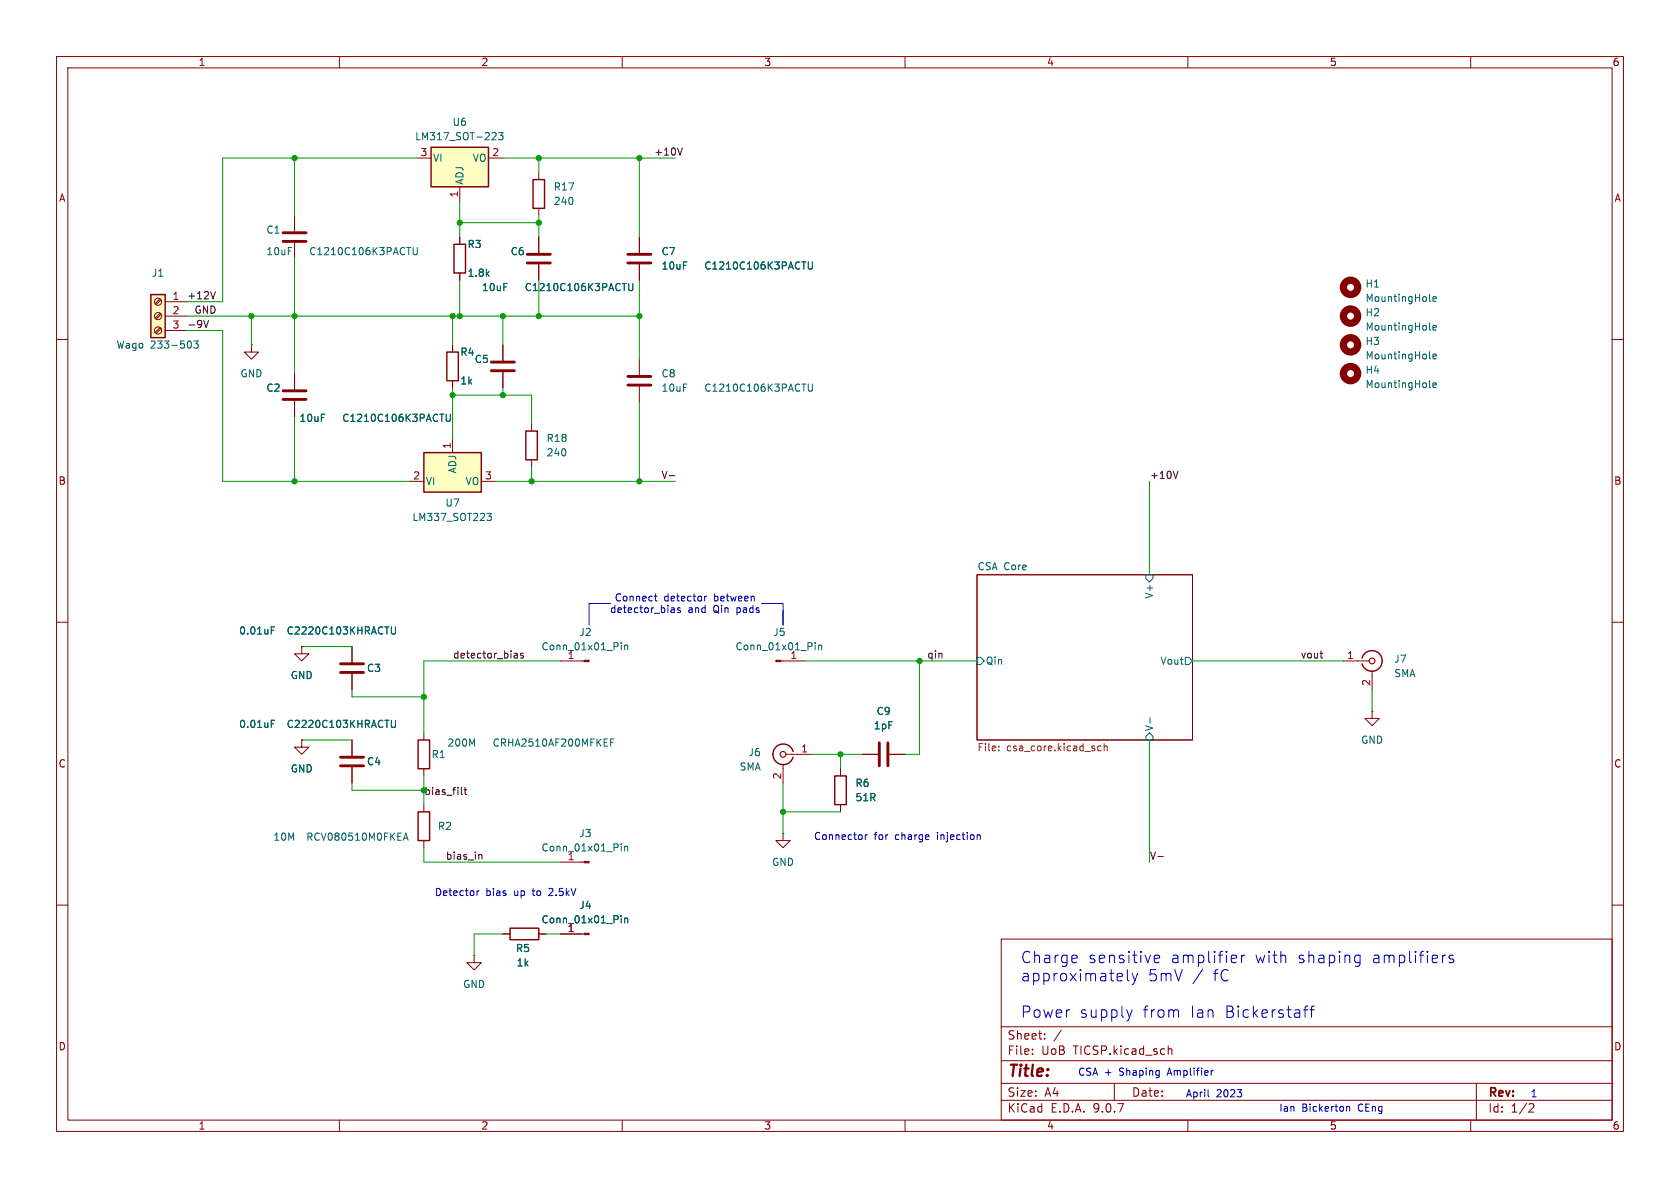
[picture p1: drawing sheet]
<svg xmlns="http://www.w3.org/2000/svg" width="297mm" height="210mm" viewBox="0 0 297 210" stroke-linecap="round" stroke-linejoin="round" font-family="sans-serif">
<g fill="none" stroke="#840000" stroke-width=".18">
<path d="M10 10h277v190h-277zM12 12h273v186h-273zM60 10v2M110 10v2M160 10v2M210 10v2M260 10v2M52.1 38.1v2.8M95.2 30.5v1.3M95.2 36.8v1.3M52.1 42.9v2.8M81.3 41.9v1.3"/>
<path d="M81.3 48.3v1.2M10 60h2M52.1 66v2.8M52.1 70.9v2.8M88.9 61v2.8M88.9 65.8v2.8M94 74.9v1.3M285 60h2M94 81.3v1.3M10 110h2M53.3 114.3v1.3h1.3l-1.3 1.2-1.2-1.2h1.2M53.3 114.3h.1"/>
<path d="M138 116.8h4.2M172.7 101.6h38.1v29.2h-38.1zM285 110h2M138.4 135.1v3.3M138.9 133.4h4.6M10 160h2M83.8 168.9v1.3h1.3l-1.3 1.3-1.3-1.3h1.3M83.8 168.9h.1M88.9 165.1h1.3M95.2 165.1h1.3M99.1 165.1h4.2M177 166h108v32h-108z"/>
<path d="M285 160h2M60 198v2M110 198v2M160 198v2M177 194.5h108M177 191.5h108M177 187.5h108M177 181.5h108M182.5 186.3v.1M182.5 185.5v.1M184.7 183.6v.1M184.7 182.8v.1"/>
<path d="M187.6 182.1l-1.3 2M197 191.5v3M206.5 184.9v1.5M206.5 185.5l.2-.1 .4 .1 .1 .9M210 198v2M260 198v2M261 191.5v6.5M270.5 195.1l.5 .1 .2 .3-1 1.1h1"/>
</g>
<g fill="none" stroke="#006464" stroke-width=".18">
<path d="M73.8 43.8l-.1 1.1-.2 .1h-.3M79.6 73.2v1.2l-.2 .1-.4-.1M144.1 113.6v.1M144.1 114v.9M144.7 114v.9M144.7 114.2l.2-.2 .3 .1 .1 .8M172.7 116.2h.7l.6 .6-.6 .7h-.7zM202.6 101.6h1.2v.6l-.6 .7-.6-.7zM209.5 116.2h.7l.6 .6-.6 .7h-.7zM203.2 129.5l.6 .7v.6h-1.2v-.6zM203.3 126.9v1M109.8 161.9v.1"/>
<path d="M109.8 162.3v.8M110.4 162.3v.8M110.4 162.4l.2-.1 .3 .1 .1 .7"/>
</g>
<path d="M176.6 132.6v.1M176.6 131.9v.2M194.7 131.9h-.4l-.3 .2 .2 .6h.5M195.2 132l.2-.1h.3v.8M195.2 131.4v1.3" fill="none" stroke="#725600" stroke-width=".18"/>
<path d="M50 41.1h4.1M50 42.7h4.1M50 69.1h4.1M50 70.6h4.1M86.9 64h4M86.9 65.5h4" fill="none" stroke="#840000" stroke-width=".51"/>
<path d="M94.2 31.8h2.1v5h-2.1zM80.3 43.2h2v5.1h-2zM93 76.2h2v5.1h-2zM140.2 132.8a1.81 1.81 0 0 0-2.8-1 1.81 1.81 0 0 0 0 3 1.81 1.81 0 0 0 2.8-.9M90.2 164.1h5v2h-5z" fill="none" stroke="#840000" stroke-width=".25"/>
<g fill="#840000" stroke="#840000" stroke-width=".18">
<path d="M103.3 165h.8v.2h-.8z"/>
<path d="M137.2 116.7h.8v.3h-.8z"/>
</g>
<circle cx="138.4" cy="133.4" r=".51" fill="none" stroke="#840000" stroke-width=".2"/>
<path d="M76.2 26h10.2v7h-10.2z" fill="#ffffc2"/>
<path d="M76.2 26h10.2v7h-10.2zM79 62.2h2v5.1h-2zM73.9 130.8h2v5.1h-2z" fill="none" stroke="#840000" stroke-width=".25"/>
<g fill="none" stroke="#840000" stroke-width=".18">
<path d="M73.7 27.9h2.5M81.3 33v2.6M86.4 27.9h2.5M95.2 41.9v2.8M95.2 46.7v2.8M44.4 61v1.2h1.3l-1.3 1.3-1.2-1.3h1.2M44.4 61h.1M80 61v1.2M80 67.3v1.3M62.2 114.3v2.8M62.2 119.1v2.8M99.1 116.8h4.2"/>
<path d="M53.3 130.8v1.3h1.3l-1.3 1.3-1.2-1.3h1.2M53.3 130.8h.1M62.2 130.8v2.8M62.2 135.6v2.8M74.9 129.5v1.3M74.9 135.9v1.3M99.1 152.4h4.2M138.4 147.3v1.3h1.3l-1.3 1.3-1.2-1.3h1.2M138.4 147.3h.1"/>
</g>
<g fill="none" stroke="#006464" stroke-width=".18">
<path d="M87.2 23.4l.4 .1 .1 .3-.8 .9h.8M88.1 23.4h.8l-.4 .5 .4 .1v.6l-.2 .1-.6-.1M111.9 50.1l-.1 1.2-.2 .1-.3-.1M48 111.4h.4M48 110.8h.6M69.9 110.8v1l-.1 .2-.4 .1M109.8 113.6v.1M109.8 114v.9M110.4 114v.9M110.4 114.2l.2-.2 .3 .1 .1 .8M48 127.9h.4M48 127.3h.6"/>
<path d="M69.9 127.3v1.1l-.1 .1-.4 .1M108 131.2h.4M108 130.6h.6M109.8 149.2v.1M109.8 149.6v.8M110.4 149.6v.8M110.4 149.7l.2-.1 .3 .1 .1 .7"/>
</g>
<path d="M93.2 45h4.1M93.2 46.5h4.1M60.2 118.9h4.1M60.2 117.3h4.1M60.2 135.4h4.1M60.2 133.9h4.1" fill="none" stroke="#840000" stroke-width=".51"/>
<g fill="#840000" stroke="#840000" stroke-width=".18">
<path d="M103.3 116.7h.8v.3h-.8z"/>
<path d="M103.3 152.3h.8v.2h-.8z"/>
</g>
<path d="M74.9 80h10.2v7h-10.2z" fill="#ffffc2"/>
<path d="M74.9 80h10.2v7h-10.2z" fill="none" stroke="#840000" stroke-width=".25"/>
<path d="M80 77.5v2.5M72.4 85.1h2.5M85.1 85.1h2.5" fill="none" stroke="#840000" stroke-width=".18"/>
<path d="M86.1 90.7h.8l-.4 .5 .3 .2 .1 .4-.3 .2h-.3" fill="none" stroke="#006464" stroke-width=".18"/>
<path d="M26.7 52.1h2.5v7.6h-2.5z" fill="#ffffc2"/>
<path d="M26.7 52.1h2.5v7.6h-2.5zM240.8 116.3a1.81 1.81 0 0 1 2.8-1 1.81 1.81 0 0 1 0 3 1.81 1.81 0 0 1-2.8-1M147.6 137.2h2v5h-2zM73.9 143.5h2v5.1h-2z" fill="none" stroke="#840000" stroke-width=".25"/>
<g fill="none" stroke="#840000" stroke-width=".18">
<path d="M28.3 52.8l-.9 .9M28.3 55.4l-.9 .8M28.3 57.9l-.9 .9M28.5 53l-.9 .8M28.5 55.5l-.9 .9M28.5 58.1l-.9 .8M29.2 53.3h3.8M29.2 55.9h3.8M29.2 58.4h3.8M81.3 41.9v1.3M81.3 48.3v1.2M95.2 41.9v2.8"/>
<path d="M95.2 46.7v2.8M113 41.9v2.8M113 46.7v2.8M52.1 66v2.8M52.1 70.9v2.8M80 61v1.2M80 67.3v1.3M88.9 61v2.8M88.9 65.8v2.8M113 63.5v2.8M113 68.3v2.8M53.3 114.3h.1"/>
<path d="M62.2 114.3v2.8M62.2 119.1v2.8M237.5 116.8h4.6M242.6 118.6v3.3M53.3 130.8h.1M62.2 130.8v2.8M62.2 135.6v2.8M148.6 135.9v1.3M152.4 133.4h2.8M157.2 133.4h2.8M242.6 125.7v1.3h1.2l-1.2 1.3-1.3-1.3h1.3M242.6 125.7h.1"/>
<path d="M74.9 142.2v1.3M74.9 148.6v1.3M148.6 142.2v1.3M88.9 165.1h1.3M95.2 165.1h1.3M99.1 165.1h3.8"/>
<circle cx="27.9" cy="58.4" r=".63"/>
<circle cx="27.9" cy="53.3" r=".63"/>
<circle cx="27.9" cy="55.9" r=".63"/>
</g>
<g fill="none" stroke="#006464" stroke-width=".18">
<path d="M111.9 50.1l-.1 1.2-.2 .1-.3-.1M143.6 46.3v1.1l-.2 .2-.4-.1M252.7 58.2l.2 .2M252.7 53.1l.2 .2M253.3 57.9l.6-.1v-.2l-.4-.1-.2 .2 .1 .6h.5M253.3 52.9l.6-.2v-.2l-.4-.1-.2 .2 .1 .6h.5M33.5 60.3a.79 .79 0 0 1 0 1.2M34.3 60.3h.7l-.4 .5 .4 .1v.5l-.2 .1-.5-.1M79.6 73.2v1.2l-.2 .1-.4-.1M143.6 67.9v1.1l-.2 .2-.4-.1M252.7 63.3l.2 .1M252.7 68.3l.2 .2"/>
<path d="M253.3 63l.6-.1v-.2l-.4-.1-.2 .2 .1 .6h.5M253.3 68.1l.6-.1v-.3h-.4l-.2 .2 .1 .6h.5M48 111.4h.4M48 110.8h.6M69.9 110.8v1l-.1 .2-.4 .1M48 127.9h.4M48 127.3h.6M69.9 127.3v1.1l-.1 .1-.4 .1M71.4 148.2h.6M71.7 147.3l.5 1.2M109.8 161.9v.1M109.8 162.3v.8"/>
<path d="M110.4 162.3v.8M110.4 162.4l.2-.1 .3 .1 .1 .7"/>
</g>
<g fill="none" stroke="#840000" stroke-width="1.3">
<circle cx="238.8" cy="50.8" r="1.27"/>
<circle cx="238.8" cy="55.9" r="1.27"/>
<circle cx="238.8" cy="66" r="1.27"/>
<circle cx="238.8" cy="61" r="1.27"/>
</g>
<circle cx="242.6" cy="116.8" r=".51" fill="none" stroke="#840000" stroke-width=".2"/>
<path d="M111 45h4.1M111 46.5h4.1M111 66.5h4.1M111 68.1h4.1M155.4 131.3v4.1M157 131.3v4.1" fill="none" stroke="#840000" stroke-width=".51"/>
<g fill="none" stroke="#0f0f0f" stroke-width=".18">
<path d="M120.6 26.2l-.4 1.2M36 56.6l.4 1.3 .5-1.3M38.1 51.6l-.4 1.2M118.3 84.1h1M208.3 83.3l-.5 1.3M91.1 115.5h.3l.1 .8M91.5 116.3h-.4M91.5 115.8h-.4M92.5 115.5h-.3l-.2 .2 .1 .1 .4 .2v.3h-.5M233.4 115.5h.4M233.7 116.3h.1M81.6 139.2v1.1l.1 .2"/>
<path d="M82 139.6h.5M82.2 139.2v1.1l.3 .2M84.8 151l.4 .2v.7M204.7 151.4h1"/>
</g>
<g fill="none" stroke="#0000c2" stroke-width=".18">
<path d="M107.9 106.7h-3.8v3.8M115.7 105.4h.5M115.9 105v1.1l.3 .1M118.8 107.4l.4 .1v.8M119.2 108.2l-.4 .1M119.2 107.7l-.4 .1M120.3 107.5l-.4-.1-.1 .2v.2l.5 .1v.3h-.5M124.6 105.4v.8M124.9 105.4l-.3 .2M134.6 106.7h3.8v3.8M84.3 157.5v.8M84.7 157.5l-.4 .2"/>
<path d="M153 147.6v.8M153.3 147.6l-.3 .2M172.9 147.6l.4 .1v.7M190.2 168.8l.1 .1 .1 .4-.9 .2M190.3 170.1l-.1 .1M199.3 171.4v1.7l.3 .3M200.2 178.5l-.5 1.3M200.2 172.1l.4 1.3M200.6 173.4l-.2 .5-.2 .2M201.1 172.1l-.5 1.3M204.1 169.5l.9-.2-.1-.4-.6-.1-.2 .3 .1 1 .1 .1 .6-.1M212.6 171.3l-1.7 2.6"/>
<path d="M218.3 168.8l.2 .1 .1 .4-.9 .2M218.5 170.1l-.2 .1M219.5 168.8v1.4M220.1 168.8a.51 .51 0 0 0-.6 .4M230.4 178.5h.8M231.2 177.8l-.4 .1-.1 .2v1.7M231.6 178.5h.7M232.3 177.8l-.3 .1-.1 .2v1.7M239.9 168.8l.5 .1M240.4 170.1l-.5 .1M240.4 168.8v1.7a.54 .54 0 0 1-.6 .3M255.4 168.8h.2"/>
<path d="M256.9 168.9l-.5-.1-.2 .3v.3l.7 .2 .1 .2-.1 .3-.2 .1-.5-.1M213.6 193.7l.2 .2M214.5 189.2l-.3 .2M218.7 192.6h.8l-.4 .5M219.4 193.2v.6M238.1 195.6v.8M238.1 195.7l.2-.1 .3 .1v.7"/>
</g>
<g fill="none" stroke="#009600" stroke-width=".18">
<path d="M52.1 27.9v10.2M73.7 27.9h-34.3v25.4h-6.4M81.3 35.6v6.3M81.3 39.4h13.9M88.9 27.9h30.5M95.2 27.9v2.6M95.2 38.1v3.8M113 27.9v14M33 58.4h6.4v26.7h33M33 55.9h80M44.4 55.9v5.1M52.1 45.7v20.3"/>
<path d="M80 55.9v5.1M81.3 49.5v6.4M88.9 55.9v5.1M95.2 49.5v6.4M113 49.5v14M52.1 73.7v11.4M80 68.6v8.9M80 69.9h14v5M88.9 68.6v1.3M113 71.1v14M87.6 85.1h31.8M94 82.6v2.5"/>
<path d="M203.2 85.1v16.5M53.3 114.3h8.9M99.1 116.8h-24.2v12.7M142.2 116.8h30.5M162.6 116.8v16.6h-2.6M210.8 116.8h26.7M53.3 130.8h8.9M62.2 121.9v1.3h12.7M62.2 138.4v1.3h12.7M74.9 137.2v5M138.4 138.4v8.9M143.5 133.4h8.9"/>
<path d="M148.6 133.4v2.5M203.2 130.8v21.6M242.6 121.9v3.8M74.9 149.9v2.5h24.2M138.4 143.5h10.2M88.9 165.1h-5.1v3.8M96.5 165.1h2.6"/>
</g>
<g fill="#009600" stroke="#009600" stroke-width=".18">
<circle cx="80" cy="69.9" r=".46"/>
<circle cx="80" cy="55.9" r=".46"/>
<circle cx="52.1" cy="85.1" r=".46"/>
<circle cx="52.1" cy="27.9" r=".46"/>
<circle cx="52.1" cy="55.9" r=".46"/>
<circle cx="44.4" cy="55.9" r=".46"/>
<circle cx="94" cy="85.1" r=".46"/>
<circle cx="88.9" cy="69.9" r=".46"/>
<circle cx="113" cy="85.1" r=".46"/>
<circle cx="74.9" cy="123.2" r=".46"/>
<circle cx="113" cy="55.9" r=".46"/>
<circle cx="95.2" cy="39.4" r=".46"/>
<circle cx="95.2" cy="55.9" r=".46"/>
<circle cx="81.3" cy="39.4" r=".46"/>
<circle cx="113" cy="27.9" r=".46"/>
<circle cx="95.2" cy="27.9" r=".46"/>
<circle cx="88.9" cy="55.9" r=".46"/>
<circle cx="81.3" cy="55.9" r=".46"/>
<circle cx="162.6" cy="116.8" r=".46"/>
<circle cx="138.4" cy="143.5" r=".46"/>
<circle cx="148.6" cy="133.4" r=".46"/>
</g>
<g font-size="2.8" fill="#0000c2">
<text x="180.3" y="170.4">Charge</text>
<text x="180.3" y="173.7">approximately</text>
<text x="192.3" y="170.4">sensitive</text>
<text x="202.9" y="173.7">5mV</text>
<text x="206.9" y="170.4">amplifier</text>
<text x="214.4" y="173.7">fC</text>
<text x="221.8" y="170.4">with</text>
<text x="229.4" y="170.4">shaping</text>
<text x="242.6" y="170.4">amplifiers</text>
<text x="180.3" y="180.1">Power</text>
<text x="190.8" y="180.1">supply</text>
<text x="202" y="180.1">from</text>
<text x="210.4" y="180.1">Ian</text>
<text x="216.6" y="180.1">Bickerstaff</text>
</g>
<text font-size="2.8" fill="#840000" x="178" y="190.9">Title:</text>
<g font-size="2.1" fill="#840000">
<text x="178" y="184">Sheet:</text>
<text x="178" y="186.7">File:</text>
<text x="184.1" y="186.7">UoB</text>
<text x="189.8" y="186.7">TICSP.kicad_sch</text>
<text x="178" y="196.9">KiCad</text>
<text x="178" y="194.1">Size:</text>
<text x="184.7" y="194.1">A4</text>
<text x="185.7" y="196.9">E.D.A.</text>
<text x="193.3" y="196.9">9.0.7</text>
<text x="200" y="194.1">Date:</text>
<text x="263" y="194.3">Rev:</text>
<text x="263" y="196.9">Id:</text>
<text x="267.1" y="196.9">1/2</text>
</g>
<g font-size="1.8" fill="#840000">
<text x="35" y="11.9">1</text>
<text x="85" y="11.9">2</text>
<text x="135" y="11.9">3</text>
<text x="185" y="11.9">4</text>
<text x="235" y="11.9">5</text>
<text x="285" y="11.9">6</text>
<text x="10.3" y="35.9">A</text>
<text x="285.3" y="35.9">A</text>
<text x="10.3" y="85.9">B</text>
<text x="285.3" y="85.9">B</text>
<text x="10.3" y="135.9">C</text>
<text x="285.3" y="135.9">C</text>
<text x="10.3" y="185.9">D</text>
<text x="285.3" y="185.9">D</text>
<text x="35" y="199.9">1</text>
<text x="85" y="199.9">2</text>
<text x="135" y="199.9">3</text>
<text x="185" y="199.9">4</text>
<text x="235" y="199.9">5</text>
<text x="285" y="199.9">6</text>
</g>
<g font-size="1.8" fill="#006464">
<text x="79.9" y="22.5">U6</text>
<text x="73.3" y="25">LM317_SOT-223</text>
<text x="76.5" y="28.8">VI</text>
<text x="83.5" y="28.8">VO</text>
<text x="82.1" y="32.8" transform="rotate(-90 82.1 32.8)">ADJ</text>
<text x="97.8" y="33.9">R17</text>
<text x="47" y="41.5">C1</text>
<text x="97.8" y="36.4">240</text>
<text x="47" y="45.3">10uF</text>
<text x="55.2" y="45.3">C1210C106K3PACTU</text>
<text x="82.6" y="44">R3</text>
<text x="90.2" y="45.3">C6</text>
<text x="116.8" y="45.3">C7</text>
<text x="116.8" y="47.9">10uF</text>
<text x="125" y="47.9">C1210C106K3PACTU</text>
<text x="26.7" y="49.1">J1</text>
<text x="82.6" y="49.1">1.8k</text>
<text x="85.1" y="51.7">10uF</text>
<text x="93.3" y="51.7">C1210C106K3PACTU</text>
<text x="241.3" y="51">H1</text>
<text x="241.3" y="53.6">MountingHole</text>
<text x="241.3" y="56.1">H2</text>
<text x="241.3" y="58.6">MountingHole</text>
<text x="20.5" y="61.8">Wago</text>
<text x="26.6" y="61.8">233-503</text>
<text x="81.3" y="63.1">R4</text>
<text x="83.8" y="64.4">C5</text>
<text x="241.3" y="61.2">H3</text>
<text x="241.3" y="63.7">MountingHole</text>
<text x="42.4" y="66.9">GND</text>
<text x="47" y="69.4">C2</text>
<text x="81.3" y="68.2">1k</text>
<text x="116.8" y="66.9">C8</text>
<text x="116.8" y="69.4">10uF</text>
<text x="125" y="69.4">C1210C106K3PACTU</text>
<text x="241.3" y="66.3">H4</text>
<text x="241.3" y="68.8">MountingHole</text>
<text x="52.8" y="74.8">10uF</text>
<text x="61" y="74.8">C1210C106K3PACTU</text>
<text x="80.9" y="83.8" transform="rotate(-90 80.9 83.8)">ADJ</text>
<text x="96.5" y="80.9">240</text>
<text x="96.5" y="78.3">R18</text>
<text x="75.2" y="86">VI</text>
<text x="78.6" y="89.8">U7</text>
<text x="82.2" y="86">VO</text>
<text x="72.8" y="92.3">LM337_SOT223</text>
<text x="172.7" y="100.9">CSA Core</text>
<text x="204.1" y="105.9" transform="rotate(-90 204.1 105.9)">V+</text>
<text x="42.2" y="112.4">0.01uF</text>
<text x="51" y="112.4">C2220C103KHRACTU</text>
<text x="102.3" y="112.6">J2</text>
<text x="136.6" y="112.6">J5</text>
<text x="64.8" y="119">C3</text>
<text x="95.6" y="115.2">Conn_01x01_Pin</text>
<text x="100.3" y="116.6">1</text>
<text x="129.9" y="115.2">Conn_01x01_Pin</text>
<text x="139.6" y="116.6">1</text>
<text x="174.2" y="117.7">Qin</text>
<text x="205" y="117.7">Vout</text>
<text x="246.4" y="117.4">J7</text>
<text x="246.4" y="119.9">SMA</text>
<text x="51.3" y="120.2">GND</text>
<text x="42.2" y="128.9">0.01uF</text>
<text x="51" y="128.9">C2220C103KHRACTU</text>
<text x="154.4" y="129.1">1pF</text>
<text x="154.9" y="126.6">C9</text>
<text x="204.1" y="129.3" transform="rotate(-90 204.1 129.3)">V-</text>
<text x="240.5" y="131.7">GND</text>
<text x="51.3" y="136.8">GND</text>
<text x="64.8" y="135.5">C4</text>
<text x="76.2" y="134.2">R1</text>
<text x="79" y="132.2">200M</text>
<text x="87.6" y="132.2">CRHA2510AF200MFKEF</text>
<text x="130.7" y="136.4">SMA</text>
<text x="132.2" y="133.9">J6</text>
<text x="151.1" y="139.3">R6</text>
<text x="151.1" y="141.8">51R</text>
<text x="48.2" y="148.8">10M</text>
<text x="54.4" y="148.8">RCV080510M0FKEA</text>
<text x="77.3" y="146.9">R2</text>
<text x="102.3" y="148.2">J3</text>
<text x="95.6" y="150.7">Conn_01x01_Pin</text>
<text x="100.3" y="152.1">1</text>
<text x="136.4" y="153.3">GND</text>
<text x="102.3" y="160.9">J4</text>
<text x="95.6" y="163.4">Conn_01x01_Pin</text>
<text x="91.1" y="168.5">R5</text>
<text x="91.2" y="171">1k</text>
<text x="81.8" y="174.9">GND</text>
</g>
<g font-size="1.8" fill="#a90000">
<text x="74.2" y="27.7">3</text>
<text x="86.9" y="27.7">2</text>
<text x="81" y="35" transform="rotate(-90 81 35)">1</text>
<text x="30.4" y="53.1">1</text>
<text x="30.4" y="55.6">2</text>
<text x="30.4" y="58.2">3</text>
<text x="79.8" y="79.4" transform="rotate(-90 79.8 79.4)">1</text>
<text x="73" y="84.8">2</text>
<text x="85.7" y="84.8">3</text>
<text x="238.1" y="116.6">1</text>
<text x="242.3" y="121.4" transform="rotate(-90 242.3 121.4)">2</text>
<text x="138.2" y="137.9" transform="rotate(-90 138.2 137.9)">2</text>
<text x="141.5" y="133.1">1</text>
<text x="100.3" y="164.8">1</text>
</g>
<g font-size="1.8" fill="#0f0f0f">
<text x="115.6" y="27.6">+10V</text>
<text x="33" y="53">+12V</text>
<text x="33" y="58.1">-9V</text>
<text x="34.3" y="55.5">GND</text>
<text x="116.8" y="84.7">V-</text>
<text x="203.2" y="84.7">+10V</text>
<text x="80" y="116.5">detector_bias</text>
<text x="163.8" y="116.5">qin</text>
<text x="229.9" y="116.5">vout</text>
<text x="78.7" y="152.1">bias_in</text>
<text x="203.2" y="152.1">V-</text>
</g>
<g font-size="1.8" fill="#0000c2">
<text x="108.6" y="106.5">Connect</text>
<text x="117.4" y="106.5">detector</text>
<text x="126.3" y="106.5">between</text>
<text x="107.8" y="108.6">detector_bias</text>
<text x="121.6" y="108.6">and</text>
<text x="126.2" y="108.6">Qin</text>
<text x="130.5" y="108.6">pads</text>
<text x="143.8" y="148.7">Connector</text>
<text x="154.5" y="148.7">for</text>
<text x="158.4" y="148.7">charge</text>
<text x="165.9" y="148.7">injection</text>
<text x="76.8" y="158.6">Detector</text>
<text x="85.9" y="158.6">bias</text>
<text x="91" y="158.6">up</text>
<text x="94.5" y="158.6">to</text>
<text x="97.5" y="158.6">2.5kV</text>
<text x="190.5" y="190.3">CSA +</text>
<text x="198" y="190.3">Shaping</text>
<text x="206.7" y="190.3">Amplifier</text>
<text x="209.5" y="194.1">April</text>
<text x="215" y="194.1">2023</text>
<text x="226.1" y="196.6">Ian</text>
<text x="230.1" y="196.6">Bickerton</text>
<text x="240.2" y="196.6">CEng</text>
<text x="270.5" y="194.1">1</text>
</g>
<g font-size="1.8" fill="#725600">
<text x="172.7" y="133.1">File:</text>
<text x="177.9" y="133.1">csa_core.kicad_sch</text>
</g>
<text font-size="1.8" fill="#009600" x="74.9" y="140.6">bias_filt</text>
</svg>
